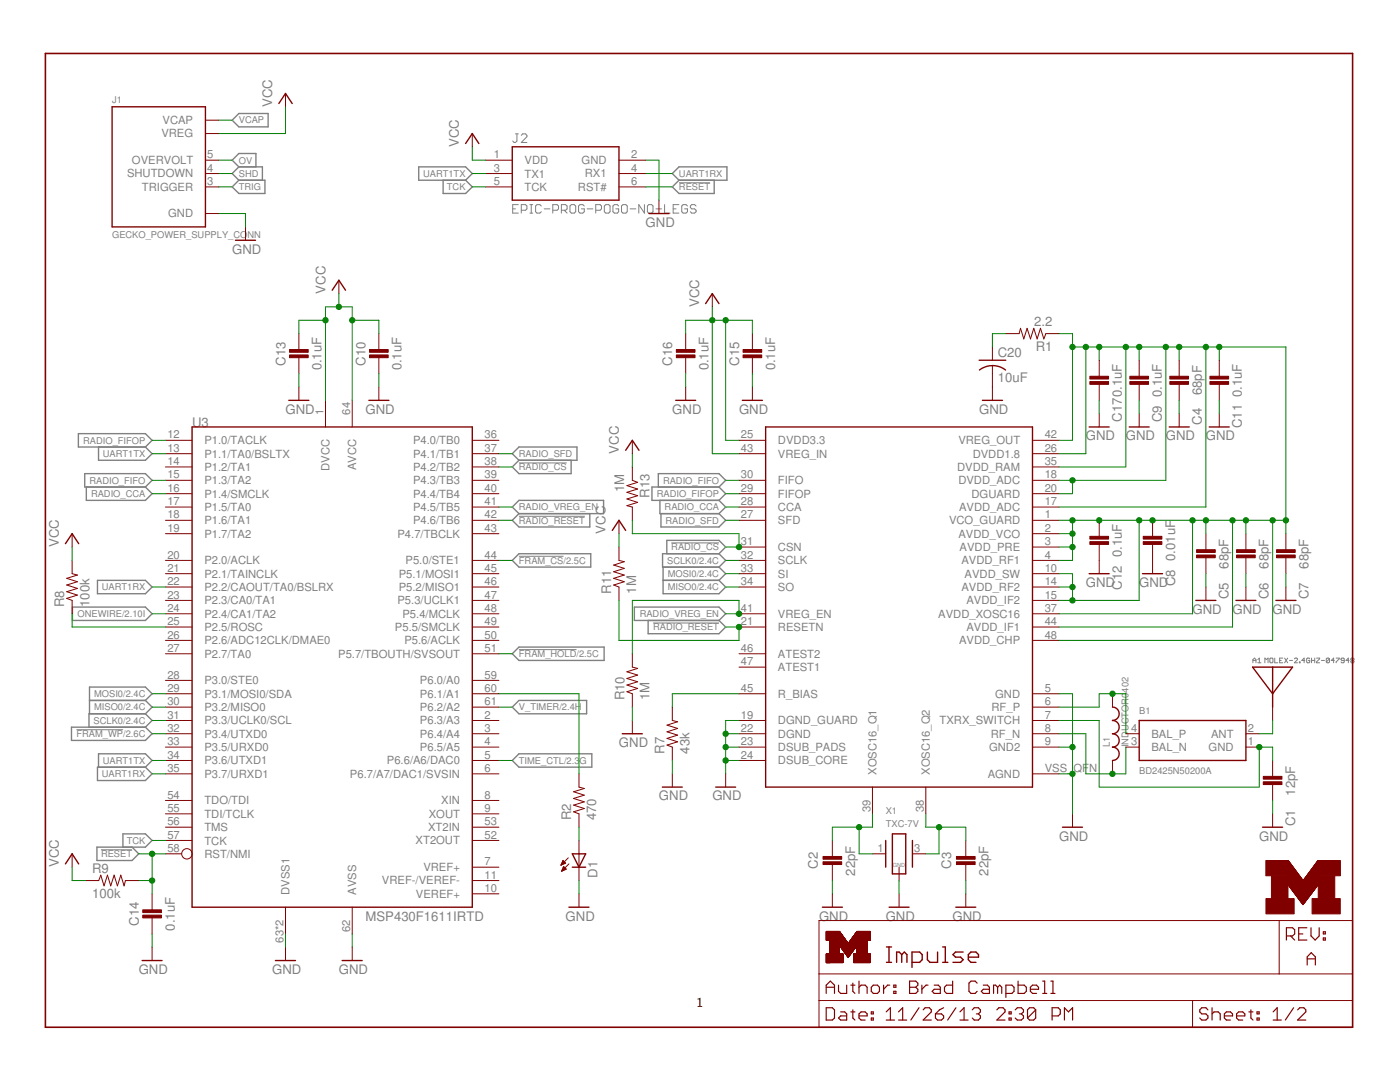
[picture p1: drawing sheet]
<svg xmlns="http://www.w3.org/2000/svg" width="279mm" height="216mm" viewBox="0 0 279 216" stroke-linecap="round" stroke-linejoin="round" font-family="sans-serif">
<g fill="none" stroke="#808080" stroke-width=".2">
<path d="M102.9 26.7h.5M103.2 26.7v1.4l-.3 .3h-.3l-.3-.3M104 27l.3-.3h.6l.3 .3v.3l-1.2 1.1h1.2M135.5 36.5h6.2M102.3 41.7h.6M103.4 40.8h-1.1v1.7h1.1M104 42h.9l.3-.3v-.6l-.3-.3h-.9v1.7M105.7 40.8h.6M105.7 42.5h.6M106 40.8v1.7M108 41.1l-.3-.3h-.5l-.3 .3v1.1l.3 .3h.5l.3-.3M108.6 41.7h1.1"/>
<path d="M110.3 42h.9l.3-.3v-.6l-.3-.3h-.9v1.7M112 42h.9l.3-.3v-.6l-.3-.3h-.9v1.7M112.6 42l.6 .5M114 40.8h.6l.3 .3v1.1l-.3 .3h-.6l-.3-.3v-1.1zM116.6 41.1l-.3-.3h-.5l-.3 .3v1.1l.3 .3h.5l.3-.3v-.5h-.6M117.2 41.7h1.1M118.9 42h.9l.2-.3v-.6l-.2-.3h-.9v1.7M120.6 41.1l.3-.3h.6l.3 .3v1.1l-.3 .3h-.6l-.3-.3zM123.5 41.1l-.3-.3h-.6l-.3 .3v1.1l.3 .3h.6l.3-.3v-.5h-.6M124 41.1l.3-.3h.6l.3 .3v1.1l-.3 .3h-.6l-.3-.3zM125.8 41.7h1.1M128.6 40.8v1.7l-1.1-1.7v1.7"/>
<path d="M129.5 40.8h.5l.3 .3v1.1l-.3 .3h-.5l-.3-.3v-1.1zM130.9 41.7h1.1M132.6 40.8v1.7h1.2M134.3 41.7h.6M135.5 40.8h-1.2v1.7h1.2M137.2 41.1l-.3-.3h-.6l-.2 .3v1.1l.2 .3h.6l.3-.3v-.5h-.6M138.9 41.1l-.3-.3h-.6l-.2 .3v.3l.2 .3h.6l.3 .3v.2l-.3 .3h-.6l-.2-.3M103.6 92.4h9.5M103.6 111h8.9M103.6 103h13.1M134 108.3h9.5M103.6 129.6h11.5"/>
<path d="M130.3 124.3h13.2M250 131.8h.7M250 132.2v-.6l.4-.3 .3 .3v.6M251 132.2h.7M251 131.6l.3-.3v.9M252.4 132.2v-.9l.4 .3 .3-.3v.9M253.6 131.3l.4 .2v.6l-.1 .1h-.3l-.2-.1v-.6zM254.4 131.3v.9h.6M255.4 131.8h.3M256 131.3h-.6v.9h.6M256.4 131.3l.6 .9M257 131.3l-.6 .9"/>
<path d="M257.3 131.8h.7M258.3 131.5l.2-.2 .5 .2-.7 .7h.7M259.3 132.1h.2v.1h-.2zM260.4 131.8h-.6l.5-.5v.9M261.4 131.5l-.2-.2-.4 .2v.6l.1 .1h.3l.2-.1v-.3h-.3M261.7 131.8h.7M261.7 131.3v.9M262.4 131.3v.9M262.7 131.3h.7l-.7 .8v.1h.7M263.7 131.8h.6M265.3 131.5l-.1-.2-.5 .2v.6M265.3 131.5v.6l-.1 .1h-.3l-.2-.1"/>
<path d="M265.3 131.5l-.6 .6M266.3 131.8h-.6l.4-.5v.9M266.7 131.3h.6l-.6 .9M268.3 131.8h-.5l-.2-.2 .2-.3 .5 .2v.6l-.2 .1h-.3l-.2-.1M269.2 131.8h-.6l.5-.5v.9M269.7 131.8l-.1-.2 .1-.3 .5 .2-.1 .3M269.7 131.8l-.1 .1 .1 .3h.4l.1-.1-.1-.3M269.7 131.8h.4M15.3 145.6h9.3M20.2 169.6h6.2"/>
</g>
<g fill="none" stroke="#808080" stroke-width=".28">
<path d="M46.3 24l1.4-1.4h5.8v2.7h-5.8zM47.7 33.3l-1.4-1.3 1.4-1.4h3.4v2.7M47.7 33.3h4.7v2.7M47.7 33.3l-1.4 1.3 1.4 1.4M47.7 36h5.2v2.6h-5.2l-1.4-1.3zM83.6 33.3h9.3l1.4 1.3-1.4 1.4h-9.3zM88.4 36v2.6h4.5l1.4-1.3-1.4-1.3M134.2 34.6l1.3-1.3h9.6v2.7h-9.6zM135.5 36l-1.3 1.3 1.3 1.3h7v-2.6M15.6 86.5h13.4l1.4 1.4-1.4 1.3h-13.4zM16.9 94.5h12.1l1.4 1.3-1.4 1.4h-12.1zM17.2 97.2v2.6h11.8l1.4-1.3-1.4-1.3"/>
<path d="M19.7 89.2v2.6h9.3l1.4-1.3-1.4-1.3M102.2 90.5l1.4-1.3h11.5v2.6h-11.5zM103.6 91.8l-1.4 1.4 1.4 1.3h10.4v-2.7M131.4 97.2v-2.7h12.1l1.3 1.3-1.3 1.4M131.7 99.8v2.7h11.8M143.5 97.2l1.3 1.3-1.3 1.3M143.5 97.2h-13.4v2.6h13.4M143.5 99.8l1.3 1.4-1.3 1.3M19.5 115.8h9.5l1.4 1.3-1.4 1.4h-9.5zM102.2 111.8l1.4-1.3h14.3v2.7h-14.3zM102.2 101.2l1.4-1.4h16.9v2.7h-16.9zM103.6 102.5l-1.4 1.3 1.4 1.4h14.1v-2.7"/>
<path d="M131.9 102.5v2.7h11.6l1.3-1.4-1.3-1.3M132.3 115.8h11.2M132.3 113.2v5.3h11.2l1.3-1.4-1.3-1.3M133.1 110.5v-2.7h10.4l1.3 1.4-1.3 1.3M143.5 110.5h-11.3v2.7h11.3M143.5 113.2l1.3 1.3-1.3 1.3M143.5 110.5l1.3 1.3-1.3 1.4M14.5 121.1h14.5l1.4 1.4-1.4 1.3h-14.5zM17.9 139.8h11.1M29 139.8l1.4-1.4-1.4-1.3h-11.1v5.3M29 139.8l1.4 1.3-1.4 1.3M103.6 139.8h13.5v2.6h-13.5l-1.4-1.3z"/>
<path d="M103.6 129.1h17v2.7h-17l-1.4-1.3zM126.6 121.1h16.9l1.3 1.4-1.3 1.3h-16.9zM129.3 123.8v2.6h14.2l1.3-1.3-1.3-1.3M14.3 145.1h14.7l1.4 1.3-1.4 1.3h-14.7zM19.5 153.1h9.5l1.4 1.3-1.4 1.3h-9.5zM19.7 153.1v-2.7h9.3l1.4 1.3-1.4 1.4M29 142.4h-11.2v2.7M29 142.4l1.4 1.4-1.4 1.3M103.6 150.4h14.5v2.7h-14.5l-1.4-1.4zM24.5 169v-2.6h4.5l1.4 1.3-1.4 1.3h-9.7v2.7h7.1l1.3-1.3-1.3-1.4"/>
</g>
<g fill="none" stroke="#800000" stroke-width=".28">
<path d="M22.4 21.3h18.6v24h-18.6zM55.6 20.7l1.4-2.1 1.3 2.1M92.9 28.6l1.4-2 1.3 2M102.2 29.3h21.3v10.6h-21.3zM47 47.9h4M66.3 57.9l1.3-2 1.4 2M129.5 42.6h4M57.6 79.9h4M73.6 79.9h4M134.9 79.9h3.9M140.8 60.6l1.4-2 1.3 2M148.1 79.9h4"/>
<path d="M195.4 71.9h5.3M195.5 73.8a4.3 4.3 0 0 1 5.2 0M196.1 79.9h4M38.3 85.2h56v95.8h-56zM124.9 89.9l1.3-2 1.3 2M152.8 85.2h53.3v71.9h-53.3zM217.4 85.2h4M225.4 85.2h3.9M233.3 85.2h4M241.3 85.2h4M13.1 108.5l1.3-2 1.3 2M122.2 105.8l1.3-2 1.4 2"/>
<path d="M217.4 114.5h4M228 114.5h4M238.7 119.8h4M246.7 119.8h3.9M254.6 119.8h4M250 133.1h8l-4 5.3zM254 133.1v8M124.2 146.4h4M132.2 157.1h4M142.8 157.1h4M222 141.1a1.33 1.33 0 0 1 1.4 1.3 1.33 1.33 0 0 1-1.4 1.4 1.32 1.32 0 0 1 1.4 1.3 1.32 1.32 0 0 1-1.4 1.3 1.33 1.33 0 0 1 1.4 1.3 1.33 1.33 0 0 1-1.4 1.4 1.33 1.33 0 0 1 1.4 1.3 1.33 1.33 0 0 1-1.4 1.3M227.4 143.8h21.2v7.9h-21.2z"/>
<path d="M13.1 172.4l1.3-2 1.3 2M114.2 170.4h2.7l-1.4 2.6zM114.2 173h2.7M176.8 167.7v5.3M178.1 166.4h2.7v8h-2.7zM182.1 167.7v5.3M212 165.1h4M252 165.1h4M28.4 191.7h3.9M55 191.7h4M68.3 191.7h4M113.5 181h4"/>
<path d="M164.1 181h4M176.9 192h1M176.9 189h1M177.4 189v3M177.4 181h4M180 190.5l-.5-.5h-.6v2M180 190.5v1.5M180 190.5l.5-.5 .5 .5v1.5M182 192h1.5l.5-.5v-1l-.5-.5h-1.5v3M185.1 190v1.5l.5 .5h1.5v-2M188.1 192h1.1M188.1 189h.6v3"/>
<path d="M190.8 181h3.9M192.2 190h-1.5l-.5 .5 .5 .5h1l.5 .5-.5 .5h-1.5M193.3 191h2v-.5l-.5-.5h-1l-.5 .5v1l.5 .5h1"/>
</g>
<g fill="none" stroke="#800000" stroke-width=".2">
<path d="M57 18.6v2.7M41 24h2.7M41 26.6h2.7M41 32h2.7M41 34.6h2.7M41 37.3h2.7M94.3 26.6v2.7M96.9 32h5.3M96.9 34.6h5.3M96.9 37.3h5.3M123.5 32h5.4M123.5 34.6h5.4"/>
<path d="M123.5 37.3h5.4M131.5 39.9v2.7M41 42.6h2.7M49 45.3v2.6M67.6 55.9v2.7M142.2 58.6v2.6M59.6 66.6v3.2M59.6 71.1v3.4M59.6 77.2v2.7M65 79.9v5.3M70.3 79.9v5.3M75.6 66.6v3.2"/>
<path d="M75.6 71.1v3.4M75.6 77.2v2.7M136.8 66.6v3.2M136.8 71.1v3.4M136.8 77.2v2.7M150.2 66.6v3.2M150.2 71.1v3.4M150.2 77.2v2.7M198.1 69.2v2.7M198.1 73v6.9M200.7 66.6h2.7l.3-1.1 .6 2.1 .7-2.1 .7 2.1 .6-2.1 .7 2.1 .6-2.1 .7 2.1 .4-1h2.7M219.4 71.9v3.2"/>
<path d="M219.4 76.4v3.5M227.4 71.9v3.2M227.4 76.4v3.5M235.3 71.9v3.2M235.3 76.4v3.5M243.3 71.9v3.2M243.3 76.4v3.5M33 87.9h5.3M33 90.5h5.3M33 93.2h5.3M33 95.8h5.3M33 98.5h5.3"/>
<path d="M94.3 87.9h5.3M94.3 90.5h5.3M94.3 93.2h5.3M94.3 95.8h5.3M94.3 98.5h5.3M126.2 93.2v2.6l1.1 .4-2.2 .7 2.2 .7-2.2 .6 2.2 .7-2.2 .7 2.2 .6-2.2 .7 1.1 .3v2.6M126.2 87.9v2.6M147.5 87.9h5.3M147.5 90.5h5.3M147.5 95.8h5.3M147.5 98.5h5.3M206.1 87.9h5.3"/>
<path d="M206.1 90.5h5.3M206.1 93.2h5.3M206.1 95.8h5.3M206.1 98.5h5.3M219.4 82.5v2.7M227.4 82.5v2.7M235.3 82.5v2.7M243.3 82.5v2.7M14.4 106.5v2.7M14.4 111.8v2.7l1.1 .2-2.2 .7 2.2 .7-2.2 .6 2.2 .7-2.2 .7 2.2 .6-2.2 .7 1.1 .4v2.7M33 101.2h5.3M33 103.8h5.3"/>
<path d="M33 106.5h5.3M33 111.8h5.3M33 114.5h5.3M33 117.1h5.3M33 119.8h5.3M94.3 101.2h5.3M94.3 103.8h5.3M94.3 106.5h5.3M94.3 111.8h5.3M94.3 114.5h5.3M94.3 117.1h5.3M94.3 119.8h5.3"/>
<path d="M123.5 103.8v2.7M123.5 109.2v2.6l1.1 .3-2.1 .7 2.1 .6-2.1 .7 2.1 .6-2.1 .7 2.1 .7-2.1 .6 1 .4v2.7M147.5 101.2h5.3M147.5 103.8h5.3M147.5 111.8h5.3M147.5 114.5h5.3M147.5 117.1h5.3M147.5 109.2h5.3M206.1 101.2h5.3M206.1 103.8h5.3M206.1 106.5h5.3M206.1 111.8h5.3"/>
<path d="M206.1 114.5h5.3M206.1 117.1h5.3M206.1 119.8h5.3M206.1 109.2h5.3M219.4 103.8v3.2M219.4 108.4v6.1M230 103.8v3.2M230 108.4v6.1M240.7 106.5v3.2M240.7 111v3.5M240.7 117.1v2.7M248.6 106.5v3.2"/>
<path d="M248.6 111v3.5M248.6 117.1v2.7M256.6 106.5v3.2M256.6 111v3.5M256.6 117.1v2.7M33 122.5h5.3M33 125.1h5.3M33 127.8h5.3M33 130.5h5.3M33 135.8h5.3M33 138.4h5.3M94.3 122.5h5.3"/>
<path d="M94.3 125.1h5.3M94.3 127.8h5.3M94.3 130.5h5.3M94.3 135.8h5.3M94.3 138.4h5.3M126.2 130.5v2.6l1.1 .3-2.2 .6 2.2 .7-2.2 .7 2.2 .6-2.2 .7 2.2 .7-2.2 .6 1.1 .4v2.7M147.5 122.5h5.3M147.5 125.1h5.3M147.5 130.5h5.3M147.5 138.4h5.3M147.5 133.1h5.3M206.1 122.5h5.3"/>
<path d="M206.1 125.1h5.3M206.1 127.8h5.3M206.1 138.4h5.3M222 138.4v2.7M33 141.1h5.3M33 143.8h5.3M33 146.4h5.3M33 149.1h5.3M33 151.7h5.3M33 154.4h5.3M33 159.7h5.3M94.3 141.1h5.3"/>
<path d="M94.3 143.8h5.3M94.3 146.4h5.3M94.3 149.1h5.3M94.3 151.7h5.3M94.3 154.4h5.3M94.3 159.7h5.3M115.5 154.4v2.7l1.1 .2-2.1 .7 2.1 .7-2.1 .6 2.1 .7-2.1 .7 2.1 .6-2.1 .7 1 .4v2.7M126.2 143.8v2.6M134.2 141.1v2.7l1 .2-2.1 .7 2.1 .7-2.1 .6 2.1 .7-2.1 .6 2.1 .7-2.1 .7 1.1 .4v2.6M134.2 154.4v2.7M144.8 154.4v2.7M147.5 143.8h5.3"/>
<path d="M147.5 146.4h5.3M147.5 149.1h5.3M147.5 151.7h5.3M174.1 157.1v5.3M184.8 157.1v5.3M206.1 141.1h5.3M206.1 143.8h5.3M206.1 146.4h5.3M206.1 149.1h5.3M206.1 154.4h5.3M222 151.7v2.7M224.7 146.4h2.7"/>
<path d="M224.7 149.1h2.7M248.6 146.4h2.7M248.6 149.1h2.7M254 141.1v2.7M254 151.7v3.2M254 156.3v3.4M14.4 170.4v2.6M17 175.7h2.7l.4-1.1 .7 2.2 .6-2.2 .7 2.2 .7-2.2 .6 2.2 .7-2.2 .7 2.2 .2-1.1h2.7M30.4 178.4v3.1M33 162.4h5.3M33 165.1h5.3M33 167.7h5.3"/>
<path d="M33 170.4h3.3M94.3 178.4h5.3M94.3 175.7h5.3M94.3 173h5.3M94.3 162.4h5.3M94.3 165.1h5.3M94.3 167.7h5.3M112 172.6h.1M112 172.5h.3M112.1 172.3h.5M112.1 173.8h.2M112.1 172.2h.8"/>
<path d="M112.2 173.6h.4M112.2 172.1h.5M112.2 173.5h.7M112.2 172h.4M112.3 173.4h.6M112.3 171.8h.2M112.3 173.2h.5M112.4 171.7l-.4 .9M112.4 171.7l.5 .5M112.4 171.7h.1M112.4 173.1h.3M112.4 173h.2"/>
<path d="M112.5 172.9l.5 .5-.9 .4zM112.9 172.2l-.9 .4M113.4 171.2l-1.4 1.4M113.5 172.4l-1.4 1.4M115.5 167.7v8M115.5 178.4v2.6M166.1 167.7v3.2M166.1 172.2v3.5M166.1 178.4v2.6M174.1 170.4h2.7M179.4 173v2.7M179.4 178.4v2.6"/>
<path d="M182.1 170.4h2.7M192.7 167.7v3.2M192.7 172.2v3.5M192.7 178.4v2.6M214 162.4v2.7M254 162.4v2.7M257 176.5l3 4M257 176.5h6.2M257 176.4h6.2M257.1 176.6h6M257.1 176.4h6.1M257.1 176.3h6.1"/>
<path d="M257.1 176.2h6.1M257.1 176.1h6.1M257.1 176h6.1M257.1 175.9h6.1M257.1 175.8h6.1M257.1 175.7h6.1M257.1 175.7h2.9M257.1 175.6h2.9M257.1 175.6h2.8M257.1 175.5h2.8M257.1 175.4h2.7M257.1 175.3h2.7"/>
<path d="M257.1 175.3h2.6M257.1 175.2h2.6M257.1 175.1h2.5M257.1 175h2.5M257.1 175h2.4M257.1 174.9h2.4M257.1 174.9h2.3M257.1 174.8h2.3M257.1 174.7h2.2M257.1 174.6h2.2M257.1 174.6h2.1M257.1 174.5h2.1"/>
<path d="M257.1 174.4h2M257.1 174.3h1.9M257.1 174.2h1.9M257.1 174.2h1.8M257.1 174.1h1.8M257.1 174h1.7M257.1 173.9h1.6M257.1 173.8h1.6M257.1 173.8h1.5M257.1 173.7h1.5M257.1 173.6l1.4 .1M257.1 173.6h1.4"/>
<path d="M257.1 173.5h1.3M257.1 173.4h1.3M257.1 173.4h1.2M257.1 173.3h1.2M257.1 173.2h1.1M257.1 173.1h1M257.1 173h1M257.1 173h.9M257.1 172.9l.9 .1M257.1 172.9h.9M257.1 172.8h.8M257.1 172.7h.8"/>
<path d="M257.1 172.7h.7M257.1 172.6h.7M257.1 171.7h.1M257.1 171.7l-.1 4.8M257.1 172.6h.6M257.1 172.5l.6 .1M257.1 172.5h.6M257.1 172.4h.5M257.1 172.3h.5M257.1 172.3h.4M257.1 172.2h.4M257.1 172.1h.3"/>
<path d="M257.1 172h.2M257.1 171.9h.2M257.1 171.9h.1M257.1 171.8h.1M257.1 171.7l3 4 2.9-4M257.1 176.6h5.9M257.2 176.7h5.8M257.2 176.7h5.7M257.2 176.8h5.7M257.3 176.8h5.5M257.3 176.9h5.5M257.4 177h5.4"/>
<path d="M257.4 177h5.3M257.5 177.1h5.2M257.5 177.1h5.1M257.5 177.2h5.1M257.6 177.2h5M257.6 177.3h4.9M257.7 177.4h4.7M257.7 177.3h4.8M257.7 177.5h4.7M257.8 177.5h4.5M257.8 177.6h4.5M257.9 177.6h4.4"/>
<path d="M257.9 177.7h4.3M258 177.8h4.1M258.1 177.9h3.9M258.2 178h3.7M258.2 178.1h3.7M258.3 178.2h3.5M258.4 178.3h3.3M258.4 178.4h3.3M258.5 178.5h3.1M258.6 178.6h2.9M258.7 178.7h2.7M258.7 178.8h2.7"/>
<path d="M258.8 178.8h2.5M258.8 178.9h2.5M258.9 178.9h2.3M258.9 179h2.3M259 179h2.2M259 179.1h2.1M259 179.2h2.1M259.1 179.2h1.9M259.1 179.3h1.9M259.1 179.3h1.8M259.2 179.3h1.7M259.2 179.4h1.7"/>
<path d="M259.2 179.5h1.7M259.3 179.6h1.5M259.4 179.6h1.3M259.4 179.7h1.2M259.5 179.7h1.1M259.5 179.8h1.1M259.5 179.9h1M259.6 179.9h.9M260.1 175.7h3.1M260.1 175.6h3.1M260.2 175.6h3M260.2 175.5h3"/>
<path d="M260.3 175.4h2.9M260.3 175.3h2.9M260.4 175.3h2.8M260.4 175.2h2.8M260.5 175.2h2.7M260.5 180h-.9M260.5 175.1h2.7M260.6 175h2.6M260.6 174.9h2.6M260.7 174.9h2.5M260.7 174.8h2.5M260.8 174.8h2.4"/>
<path d="M260.8 174.7h2.4M260.8 179.5h-1.5M260.9 174.6h2.3M260.9 174.5h2.3M261 174.5h2.2M261 174.4h2.2M261.1 174.3h2.1M261.2 174.2h2M261.3 174.1h1.9M261.3 174h1.9M261.4 173.9h1.8M261.5 173.8h1.7"/>
<path d="M261.6 173.7h1.6M261.6 173.6h1.6M261.7 173.5h1.5M261.8 173.4h1.4M261.8 178.2h-3.5M261.8 173.3h1.4M261.9 173.3h1.3M261.9 173.2h1.3M262 173.1h1.2M262.1 173h1.1M262.1 172.9h1.1M262.2 172.8h1"/>
<path d="M262.3 172.7h.9M262.4 172.6h.8M262.5 172.5h.7M262.5 172.4h.7M262.6 172.3h.6M262.7 172.2h.5M262.7 172.1h.5M262.8 172.1h.4M262.8 172h.4M262.9 171.9h.3M263 171.8h.2M263 171.7h.2v4.8h-6.2"/>
<path d="M263.1 176.5l-3.1 4M30.4 182.9v3.5M30.4 189v2.7M57 181v5.4M57 189v2.7M70.3 181v5.4M70.3 189v2.7M163.4 183.7h106.5v21.3h-106.5zM163.4 199.6h106.5M163.4 194.3h106.5M164.9 192.1h3.3M164.9 192h3.3"/>
<path d="M164.9 191.9h3.3M164.9 191.8h3.3M164.9 191.7h3.3M164.9 191.6h3.3M164.9 191.5h3.3M164.9 191.4h3.3M164.9 191.3h3.3M164.9 191.2h3.3M164.9 191.1h3.3M164.9 191h3.3M164.9 190.9h3.3M164.9 190.8h3.3"/>
<path d="M164.9 190.7h3.3M164.9 190.6h3.3M164.9 190.5h3.3M164.9 190.4h3.3M164.9 190.3h3.3M164.9 187.6h3.9M164.9 187.5l3.9 .1M164.9 187.5h3.8M164.9 187.4l3.8 .1M164.9 187.4h3.8M164.9 187.3l3.7 .1M164.9 187.3h3.7"/>
<path d="M164.9 187.2h3.7M164.9 187.2h3.6M164.9 187.1l3.6 .1M164.9 187.1h3.5M164.9 187h3.5M164.9 186.9l3.4 .1M164.9 186.9h3.4M164.9 186.8h3.4M164.9 186.8h3.3M164.9 186.7h3.3M164.9 186.7h3.2M164.9 186.6l3.2 .1"/>
<path d="M164.9 186.6h3.2M164.9 186.5h3.1M164.9 186.4l3.1 .1M164.9 186.4h3M164.9 186.3l3 .1M164.9 186.3h3M164.9 186.2h2.9M164.9 186.1l2.9 .1M164.9 186.1h2.8M164.9 186l2.8 .1M164.9 186h2.7M164.9 185.9h2.7"/>
<path d="M164.9 185.8l2.7 .1M164.9 192.1h.7M165.6 190.3h1.9M165.6 190.2h1.9M165.6 190.1h1.9M165.6 190h1.9M165.6 189.9h1.9M165.6 189.8h1.9M165.6 189.7h1.9M165.6 189.6h1.9M165.6 189.5h1.9M165.6 189.4h1.9"/>
<path d="M165.6 189.3h1.9M165.6 189.2h1.9M165.6 189.1h1.9M165.6 189h1.9M165.6 188.9h1.9M165.6 188.8h1.9M165.6 188.7h1.9M165.6 188.7h7.4M165.6 188.6h7.4M165.6 188.5h7.4M165.6 188.4h7.4M165.6 188.3h7.4"/>
<path d="M165.6 188.2l7.4 .1M165.6 188.2h3.6M165.6 188.1h3.6M165.6 188l3.5 .1M165.6 188h3.5M165.6 187.9l3.5 .1M165.6 187.9h3.4M165.6 187.8l3.4 .1M165.6 187.8h3.4M165.6 187.7h3.3M165.6 187.6l3.2 .1M167.6 188.7h3.4"/>
<path d="M167.6 188.8h3.3M167.7 188.8h3.2M167.7 188.9h3.1M167.8 189h3M167.9 189.1h2.8M167.9 189.2h2.7M168 189.2h2.6M168 189.3h2.6M168 189.3h2.5M168.1 189.4h2.4M168.1 189.5h2.3M168.2 189.5h2.2"/>
<path d="M168.2 189.6h2.1M168.3 189.7h2M168.3 189.7h1.9M168.4 189.8h1.8M168.4 189.9h1.7M168.5 189.9h1.6M168.5 190h1.6M168.6 190.1h1.4M168.6 190.1h1.3M168.7 190.2h1.2M168.7 190.3h1.1M168.8 190.4h1"/>
<path d="M168.8 190.4h.9M168.9 190.5h.8M169 190.6h.6M169 190.7h.6M169.1 190.7h.4M169.1 190.8h.4M169.1 190.8h.3M169.2 191h.1M169.3 188.2h3.7M169.4 190.9h-.2M169.4 188.2h3.6M169.4 188.1h3.6"/>
<path d="M169.5 188h3.5M169.5 187.9h3.5M169.6 187.9h3.4M169.6 187.8h3.4M169.7 187.7h3.3M169.7 187.6h3.3M169.8 187.6h3.9M169.8 190.3h-1.1M169.8 187.5h3.9M169.9 187.4h3.8M169.9 187.3h3.8M170 187.3h3.7"/>
<path d="M170 190l-1.4 .1M170 187.2h3.7M170.1 187.2h3.6M170.1 187.1h3.6M170.2 189.8h-1.8M170.2 187h3.5M170.2 186.9h3.5M170.3 186.9h3.4M170.3 189.6l-2 .1M170.3 192.1h3.4M170.3 192h3.4M170.3 191.9h3.4"/>
<path d="M170.3 191.8h3.4M170.3 191.7h3.4M170.3 191.6h3.4M170.3 191.5h3.4M170.3 191.4h3.4M170.3 191.3h3.4M170.3 191.2h3.4M170.3 191.1h3.4M170.3 191h3.4M170.3 190.9h3.4M170.3 190.8h3.4M170.3 190.7h3.4"/>
<path d="M170.3 190.6h3.4M170.3 190.5h3.4M170.3 190.4h3.4M170.3 190.3h3.4M170.3 186.8h3.4M170.4 186.7h3.3M170.5 186.6h3.2M170.6 186.5h3.1M170.6 186.4h3.1M170.7 186.4h3M170.7 189.1h-2.8M170.7 186.3h3"/>
<path d="M170.8 189l-3 .1M170.8 186.2h2.9M170.8 186.1h2.9M170.9 188.9h-3.2M170.9 186h2.8M171 188.7v.1M171 185.9h2.7M171 185.8h2.7M171 190.2h2M171.1 190.2h1.9M171.1 190.1h1.9M171.1 190h1.9"/>
<path d="M171.1 189.9h1.9M171.1 189.8h1.9M171.1 189.7h1.9M171.1 189.6h1.9M171.1 189.5h1.9M171.1 189.4h1.9M171.1 189.3h1.9M171.1 189.2h1.9M171.1 189.1h1.9M171.1 189h1.9M171.1 188.9h1.9M171.1 188.8h1.9"/>
<path d="M171.1 188.7h1.9M173 188.6h-7.4M173 190.3h-2M173.1 187.6h.1M173.7 187.6h-3.9M238 199.6v5.4M255.3 183.7v10.6M259.7 180h.7M259.7 180.1h.6M259.8 180.1h.5M259.8 180.2h.5M259.8 180.3h.4"/>
<path d="M259.9 180.3h.3M259.9 180.4h.3M259.9 180.4h.2M260 180.5h.1"/>
<circle cx="37.3" cy="170.4" r="1.04"/>
</g>
<g fill="#800000" stroke="#800000" stroke-width=".2">
<path d="M252.6 171.7h4.5v3.1h-4.5z"/>
<path d="M253.7 174.8h3.3v4.5h-3.3z"/>
<path d="M252.6 179.3h5.7v3.1h-5.7z"/>
<path d="M261.9 179.3h5.6v3.1h-5.6z"/>
<path d="M263.1 174.8h3.3v4.5h-3.3z"/>
<path d="M263 171.7h4.5v3.1h-4.5z"/>
<path d="M73.7 69.7h3.8v.6h-3.8z"/>
<path d="M73.7 70.8h3.8v.6h-3.8z"/>
<path d="M57.8 69.7h3.7v.6h-3.7z"/>
<path d="M57.8 70.8h3.7v.6h-3.7z"/>
<path d="M28.5 181.5h3.7v.6h-3.7z"/>
<path d="M28.5 182.6h3.7v.6h-3.7z"/>
<path d="M148.3 69.7h3.7v.6h-3.7z"/>
<path d="M148.3 70.8h3.7v.6h-3.7z"/>
<path d="M135 69.7h3.7v.6h-3.7z"/>
<path d="M135 70.8h3.7v.6h-3.7z"/>
<path d="M217.5 75.1h3.7v.5h-3.7z"/>
<path d="M217.5 76.1h3.7v.6h-3.7z"/>
<path d="M225.5 75.1h3.7v.5h-3.7z"/>
<path d="M225.5 76.1h3.7v.6h-3.7z"/>
<path d="M233.5 75.1h3.7v.5h-3.7z"/>
<path d="M233.5 76.1h3.7v.6h-3.7z"/>
<path d="M241.5 75.1h3.7v.5h-3.7z"/>
<path d="M241.5 76.1h3.7v.6h-3.7z"/>
<path d="M217.5 107h3.7v.6h-3.7z"/>
<path d="M217.5 108.1h3.7v.5h-3.7z"/>
<path d="M228.2 107h3.7v.6h-3.7z"/>
<path d="M228.2 108.1h3.7v.5h-3.7z"/>
<path d="M238.8 109.7h3.7v.5h-3.7z"/>
<path d="M238.8 110.7h3.7v.6h-3.7z"/>
<path d="M246.8 109.7h3.7v.5h-3.7z"/>
<path d="M246.8 110.7h3.7v.6h-3.7z"/>
<path d="M254.8 109.7h3.7v.5h-3.7z"/>
<path d="M254.8 110.7h3.7v.6h-3.7z"/>
<path d="M164.3 170.9h3.7v.5h-3.7z"/>
<path d="M164.3 172h3.7v.5h-3.7z"/>
<path d="M190.9 170.9h3.7v.5h-3.7z"/>
<path d="M190.9 172h3.7v.5h-3.7z"/>
<path d="M252.1 154.9h3.7v.6h-3.7z"/>
<path d="M252.1 156h3.7v.5h-3.7z"/>
</g>
<path d="M9.1 10.7h260.8v194.3h-260.8z" fill="none" stroke="#800000" stroke-width=".32"/>
<g fill="none" stroke="#800000" stroke-width=".23">
<path d="M164.9 198.2v-1.6l.8-.8 .8 .8v1.6M164.9 197h1.6M167.3 196.6v1.2l.5 .4h1.2v-1.6M169.8 196.6h.8M170.2 196.2v1.6l.4 .4M171.4 195.8v2.4M171.4 197l.5-.4h.8l.4 .4v1.2M174.3 196.6h.8l.4 .4v.8l-.4 .4h-.8l-.4-.4v-.8zM176.3 196.6v1.6M177.6 196.6h-.5l-.8 .8M178.4 196.6h.4v.4h-.4zM178.4 197.8h.4v.4h-.4z"/>
<path d="M181.5 197h1.3M181.5 195.8h1.3l.4 .4v.4l-.4 .4 .4 .4v.4l-.4 .4h-1.3zM184 196.6v1.6M185.2 196.6h-.4l-.8 .8M186.4 196.6h.9l.4 .4v1.2h-1.3l-.4-.4 .4-.4h1.3M190.1 195.8v2.4h-1.2l-.4-.4v-.8l.4-.4h1.2M195 196.2l-.4-.4h-.8l-.4 .4v1.6l.4 .4h.8l.4-.4M196.2 196.6h.9l.4 .4v1.2h-1.3l-.4-.4 .4-.4h1.3M199.1 197l-.4-.4h-.4v1.6M199.1 197v1.2M199.1 197l.4-.4 .4 .4v1.2M200.7 198.2h1.3l.4-.4v-.8l-.4-.4h-1.3v2.4"/>
<path d="M203.2 195.8v2.4h1.2l.4-.4v-.8l-.4-.4h-1.2M205.6 197.4h1.7v-.4l-.4-.4h-.8l-.5 .4v.8l.5 .4h.8M208.1 198.2h.8M208.1 195.8h.4v2.4M209.7 198.2h.8M209.7 195.8h.4v2.4M256.7 186.8h1.3l.4-.4v-.9l-.4-.4h-1.3v2.5M257.6 186.8l.8 .8M259.2 186.4h.8M260.8 185.1h-1.6v2.5h1.6M260.9 192.6v-1.7l.8-.8 .8 .8v1.7M260.9 191.3h1.6"/>
<path d="M261.6 185.1v1.7l.9 .8 .8-.8v-1.7M264.1 187.2h.4v.4h-.4zM264.1 185.9h.4v.5h-.4zM164.9 201.1h1.2l.4 .4v1.6l-.4 .4h-1.2zM167.8 201.9h.8l.4 .4v1.2h-1.2l-.5-.4 .5-.4h1.2M169.8 201.9h.8M170.2 201.5v1.6l.4 .4M171.4 202.7h1.7v-.4l-.4-.4h-.8l-.5 .4v.8l.5 .4h.8M173.9 203.1h.4v.4h-.4zM173.9 201.9h.4v.4h-.4zM176.9 203.5h1.6M176.9 201.9l.8-.8v2.4"/>
<path d="M179.3 203.5h1.7M179.3 201.9l.8-.8v2.4M183.4 201.1l-1.6 2.4M184.2 201.5l.4-.4h.9l.4 .4v.4l-1.7 1.6h1.7M186.7 202.3h1.2l.4 .4v.4l-.4 .4h-.8l-.4-.4zM188.3 201.1l-.8 .4-.8 .8M190.8 201.1l-1.7 2.4M191.6 203.5h1.6M191.6 201.9l.8-.8v2.4M194 201.5l.4-.4h.9l.4 .4v.4l-.4 .4M194.9 202.3h.4M195.3 202.3l.4 .4v.4l-.4 .4h-.9l-.4-.4"/>
<path d="M198.9 201.5l.4-.4h.9l.4 .4v.4l-1.7 1.6h1.7M201.4 203.1h.4v.4h-.4zM201.4 201.9h.4v.4h-.4zM202.6 201.5l.4-.4h.8l.5 .4v.4l-.5 .4M203.4 202.3h.4M203.8 202.3l.5 .4v.4l-.5 .4h-.8l-.4-.4M206.7 201.5v1.6l-.4 .4h-.8l-.4-.4M206.7 201.5l-.4-.4h-.8l-.4 .4v1.6M206.7 201.5l-1.6 1.6M210 202.7h1.2l.4-.4v-.8l-.4-.4h-1.2v2.4M212.4 203.5v-2.4l.8 .8 .9-.8v2.4M241.1 201.5l-.4-.4h-.9l-.4 .4v.4l.4 .4h.9l.4 .4v.4l-.4 .4h-.9l-.4-.4"/>
<path d="M241.9 202.3l.4-.4h.8l.4 .4v1.2M241.9 201.1v2.4M244.3 202.7h1.7v-.4l-.4-.4h-.8l-.5 .4v.8l.5 .4h.8M246.8 202.7h1.6v-.4l-.4-.4h-.8l-.4 .4v.8l.4 .4h.8M249.2 201.9h.9M249.6 201.5v1.6l.5 .4M250.9 203.1h.4v.4h-.4zM250.9 201.9h.4v.4h-.4zM254.1 203.5h1.6M254.1 201.9l.8-.8v2.4M258.2 201.1l-1.7 2.4M259 201.5l.4-.4h.8l.4 .4v.4l-1.6 1.6h1.6"/>
</g>
<g fill="none" stroke="#008000" stroke-width=".2">
<path d="M43.7 32h2.6M43.7 24h2.6M43.7 34.6h2.6M43.7 37.3h2.6M57 21.3v5.3h-13.3M94.3 29.3v2.7h2.6M94.3 34.6h2.6M94.3 37.3h2.6M128.9 32h2.6v7.9M128.9 34.6h5.3M128.9 37.3h5.3M43.7 42.6h5.3v2.7"/>
<path d="M67.6 58.6v2.6M59.6 74.5v2.7M65 63.9h-5.4v2.7M65 79.9v-18.7h5.3v18.7M70.3 63.9h5.3v2.7M75.6 74.5v2.7M136.8 66.6v-2.7h13.4v2.7M136.8 74.5v2.7M142.2 61.2v29.3h5.3M144.8 63.9v24h2.7M150.2 74.5v2.7M200.7 66.6h-2.6v2.6"/>
<path d="M211.4 66.6h2.6v21.3h-2.6M214 69.2h42.6v37.3M216.7 69.2v21.3h-5.3M219.4 69.2v2.7M219.4 79.9v2.6M224.7 69.2v24h-13.3M227.4 69.2v2.7M227.4 79.9v2.6M232.7 69.2v26.6h-21.3M235.3 69.2v2.7M235.3 79.9v2.6M240.7 69.2v32h-29.3"/>
<path d="M243.3 69.2v2.7M243.3 79.9v2.6M30.4 87.9h2.6M30.4 90.5h2.6M30.4 98.5h2.6M30.4 95.8h2.6M99.6 90.5h2.6M99.6 93.2h2.6M126.2 90.5v2.7M144.8 98.5h2.7M144.8 95.8h2.7M214 95.8v2.7h-2.6"/>
<path d="M14.4 109.2v2.6M30.4 117.1h2.6M99.6 111.8h2.6M99.6 101.2h2.6M99.6 103.8h2.6M123.5 106.5v2.7M123.5 119.8v8h24v-2.7h-2.7M126.2 103.8v2.7h21.3v2.7h-2.7M144.8 111.8h2.7M144.8 101.2h2.7M144.8 117.1h2.7M144.8 114.5h2.7"/>
<path d="M144.8 103.8h2.7M211.4 114.5h2.6v5.3M211.4 117.1h2.6M211.4 103.8h45.2M211.4 109.2h2.6M211.4 106.5h2.6M214 103.8v8h-2.6M227.4 103.8v16h-16M238 103.8v18.7h-26.6M240.7 103.8v2.7M240.7 114.5v2.6M246 103.8v21.3h-34.6"/>
<path d="M248.6 103.8v2.7M248.6 114.5v2.6M254 103.8v24h-42.6M256.6 114.5v2.6M14.4 122.5v2.6h18.6M30.4 138.4h2.6M30.4 122.5h2.6M99.6 138.4h15.9v16M99.6 130.5h2.6M144.8 122.5h2.7v-2.7h-21.3v10.7M147.5 138.4h-13.3v2.7M211.4 138.4h2.6v24"/>
<path d="M30.4 154.4h2.6M30.4 143.8h2.6M30.4 146.4h2.6M30.4 151.7h2.6M30.4 141.1h2.6M99.6 151.7h2.6M99.6 141.1h2.6M126.2 141.1v2.7M134.2 151.7v2.7M144.8 149.1h2.7M144.8 146.4h2.7M144.8 151.7h2.7"/>
<path d="M147.5 143.8h-2.7v10.6M211.4 141.1h8v-2.7h5.3v8M211.4 143.8h8v13.3h31.9v-8h2.7v2.6M211.4 149.1h2.6M211.4 154.4h2.6M211.4 146.4h5.3v8h8v-5.3M254 143.8v2.6h-2.7M254 159.7v2.7M14.4 173v2.7h2.6M27.7 175.7h2.7M27.7 170.4h5.3M30.4 170.4v8"/>
<path d="M30.4 167.7h2.6M115.5 165.1v2.6M115.5 175.7v2.7M166.1 175.7v2.7M171.4 165.1v5.3h2.7M174.1 162.4v2.7h-8v2.6M179.4 175.7v2.7M184.8 162.4v2.7h7.9v2.6M187.4 165.1v5.3h-2.6M192.7 175.7v2.7M30.4 186.4v2.6M57 186.4v2.6"/>
<path d="M70.3 186.4v2.6"/>
</g>
<g fill="#008000" stroke="#008000" stroke-width=".2">
<circle cx="214" cy="149.1" r=".53"/>
<circle cx="214" cy="154.4" r=".53"/>
<circle cx="144.8" cy="146.4" r=".53"/>
<circle cx="144.8" cy="149.1" r=".53"/>
<circle cx="144.8" cy="151.7" r=".53"/>
<circle cx="65" cy="63.9" r=".53"/>
<circle cx="70.3" cy="63.9" r=".53"/>
<circle cx="67.6" cy="61.2" r=".53"/>
<circle cx="142.2" cy="63.9" r=".53"/>
<circle cx="144.8" cy="63.9" r=".53"/>
<circle cx="30.4" cy="175.7" r=".53"/>
<circle cx="30.4" cy="170.4" r=".53"/>
<circle cx="147.5" cy="109.2" r=".53"/>
<circle cx="147.5" cy="122.5" r=".53"/>
<circle cx="147.5" cy="125.1" r=".53"/>
<circle cx="219.4" cy="69.2" r=".53"/>
<circle cx="224.7" cy="69.2" r=".53"/>
<circle cx="216.7" cy="69.2" r=".53"/>
<circle cx="214" cy="69.2" r=".53"/>
<circle cx="214" cy="95.8" r=".53"/>
<circle cx="227.4" cy="69.2" r=".53"/>
<circle cx="232.7" cy="69.2" r=".53"/>
<circle cx="235.3" cy="69.2" r=".53"/>
<circle cx="240.7" cy="69.2" r=".53"/>
<circle cx="243.3" cy="69.2" r=".53"/>
<circle cx="256.6" cy="103.8" r=".53"/>
<circle cx="254" cy="103.8" r=".53"/>
<circle cx="248.6" cy="103.8" r=".53"/>
<circle cx="246" cy="103.8" r=".53"/>
<circle cx="240.7" cy="103.8" r=".53"/>
<circle cx="214" cy="117.1" r=".53"/>
<circle cx="214" cy="119.8" r=".53"/>
<circle cx="238" cy="103.8" r=".53"/>
<circle cx="230" cy="103.8" r=".53"/>
<circle cx="214" cy="106.5" r=".53"/>
<circle cx="214" cy="109.2" r=".53"/>
<circle cx="214" cy="103.8" r=".53"/>
<circle cx="227.4" cy="103.8" r=".53"/>
<circle cx="219.4" cy="103.8" r=".53"/>
<circle cx="251.3" cy="149.1" r=".53"/>
<circle cx="222" cy="154.4" r=".53"/>
<circle cx="222" cy="138.4" r=".53"/>
<circle cx="187.4" cy="165.1" r=".53"/>
<circle cx="171.4" cy="165.1" r=".53"/>
</g>
<text font-size="2.7" x="139" y="200.9">1</text>
<g font-size="2.6" fill="#808080">
<text x="54.3" y="21.3" transform="rotate(-90 54.3 21.3)">VCC</text>
<text x="91.6" y="29.3" transform="rotate(-90 91.6 29.3)">VCC</text>
<text x="128.9" y="45.3">GND</text>
<text x="46.3" y="50.6">GND</text>
<text x="65" y="58.6" transform="rotate(-90 65 58.6)">VCC</text>
<text x="139.5" y="61.2" transform="rotate(-90 139.5 61.2)">VCC</text>
<text x="206.4" y="65">2.2</text>
<text x="199.1" y="71.2">C20</text>
<text x="206.7" y="70">R1</text>
<text x="57" y="72.9" transform="rotate(-90 57 72.9)">C13</text>
<text x="64.2" y="73.9" transform="rotate(-90 64.2 73.9)">0.1uF</text>
<text x="72.9" y="72.9" transform="rotate(-90 72.9 72.9)">C10</text>
<text x="80.1" y="73.9" transform="rotate(-90 80.1 73.9)">0.1uF</text>
<text x="134.2" y="72.9" transform="rotate(-90 134.2 72.9)">C16</text>
<text x="141.4" y="73.9" transform="rotate(-90 141.4 73.9)">0.1uF</text>
<text x="147.5" y="72.9" transform="rotate(-90 147.5 72.9)">C15</text>
<text x="154.7" y="73.9" transform="rotate(-90 154.7 73.9)">0.1uF</text>
<text x="199.1" y="76.3">10uF</text>
<text x="57" y="82.5">GND</text>
<text x="72.9" y="82.5">GND</text>
<text x="134.2" y="82.5">GND</text>
<text x="147.5" y="82.5">GND</text>
<text x="195.4" y="82.5">GND</text>
<text x="231.9" y="79.2" transform="rotate(-90 231.9 79.2)">0.1uF</text>
<text x="239.9" y="78.9" transform="rotate(-90 239.9 78.9)">68pF</text>
<text x="247.8" y="79.2" transform="rotate(-90 247.8 79.2)">0.1uF</text>
<text x="38.3" y="85.2">U3</text>
<text x="216.7" y="87.9">GND</text>
<text x="223.9" y="84.1" transform="rotate(-90 223.9 84.1)">C170.1uF</text>
<text x="224.7" y="87.9">GND</text>
<text x="231.9" y="84.2" transform="rotate(-90 231.9 84.2)">C9</text>
<text x="232.7" y="87.9">GND</text>
<text x="239.9" y="84.7" transform="rotate(-90 239.9 84.7)">C4</text>
<text x="240.7" y="87.9">GND</text>
<text x="247.8" y="85.5" transform="rotate(-90 247.8 85.5)">C11</text>
<text x="123.5" y="90.5" transform="rotate(-90 123.5 90.5)">VCC</text>
<text x="124.6" y="98.2" transform="rotate(-90 124.6 98.2)">1M</text>
<text x="129.6" y="99.3" transform="rotate(-90 129.6 99.3)">R13</text>
<text x="120.9" y="106.5" transform="rotate(-90 120.9 106.5)">VCC</text>
<text x="11.7" y="109.2" transform="rotate(-90 11.7 109.2)">VCC</text>
<text x="223.9" y="111.2" transform="rotate(-90 223.9 111.2)">0.1uF</text>
<text x="234.5" y="111.9" transform="rotate(-90 234.5 111.9)">0.01uF</text>
<text x="245.2" y="113.5" transform="rotate(-90 245.2 113.5)">68pF</text>
<text x="253.2" y="113.5" transform="rotate(-90 253.2 113.5)">68pF</text>
<text x="261.2" y="113.5" transform="rotate(-90 261.2 113.5)">68pF</text>
<text x="122" y="118.5" transform="rotate(-90 122 118.5)">R11</text>
<text x="127" y="118.5" transform="rotate(-90 127 118.5)">1M</text>
<text x="216.7" y="117.1">GND</text>
<text x="223.9" y="117.7" transform="rotate(-90 223.9 117.7)">C12</text>
<text x="227.3" y="117.1">GND</text>
<text x="234.5" y="116.9" transform="rotate(-90 234.5 116.9)">C8</text>
<text x="245.2" y="119.6" transform="rotate(-90 245.2 119.6)">C5</text>
<text x="253.2" y="119.6" transform="rotate(-90 253.2 119.6)">C6</text>
<text x="261.2" y="119.6" transform="rotate(-90 261.2 119.6)">C7</text>
<text x="12.8" y="121.1" transform="rotate(-90 12.8 121.1)">R8</text>
<text x="17.8" y="121.1" transform="rotate(-90 17.8 121.1)">100k</text>
<text x="238" y="122.5">GND</text>
<text x="246" y="122.5">GND</text>
<text x="254" y="122.5">GND</text>
<text x="124.6" y="139.8" transform="rotate(-90 124.6 139.8)">R10</text>
<text x="129.7" y="139.8" transform="rotate(-90 129.7 139.8)">1M</text>
<text x="123.5" y="149.1">GND</text>
<text x="132.6" y="150.4" transform="rotate(-90 132.6 150.4)">R7</text>
<text x="137.6" y="150.4" transform="rotate(-90 137.6 150.4)">43k</text>
<text x="131.5" y="159.7">GND</text>
<text x="142.2" y="159.7">GND</text>
<text x="258.5" y="158.7" transform="rotate(-90 258.5 158.7)">12pF</text>
<text x="114" y="163.7" transform="rotate(-90 114 163.7)">R2</text>
<text x="119" y="163.7" transform="rotate(-90 119 163.7)">470</text>
<text x="211.4" y="167.7">GND</text>
<text x="251.3" y="167.7">GND</text>
<text x="258.5" y="164.9" transform="rotate(-90 258.5 164.9)">C1</text>
<text x="11.7" y="173" transform="rotate(-90 11.7 173)">VCC</text>
<text x="163.2" y="173.4" transform="rotate(-90 163.2 173.4)">C2</text>
<text x="189.8" y="173.4" transform="rotate(-90 189.8 173.4)">C3</text>
<text x="18.4" y="179.2">100k</text>
<text x="18.4" y="174.1">R9</text>
<text x="119.3" y="175.2" transform="rotate(-90 119.3 175.2)">D1</text>
<text x="170.6" y="174.7" transform="rotate(-90 170.6 174.7)">22pF</text>
<text x="197.3" y="174.7" transform="rotate(-90 197.3 174.7)">22pF</text>
<text x="27.7" y="184.7" transform="rotate(-90 27.7 184.7)">C14</text>
<text x="34.9" y="185.7" transform="rotate(-90 34.9 185.7)">0.1uF</text>
<text x="72.9" y="183.7">MSP430F1611IRTD</text>
<text x="112.9" y="183.7">GND</text>
<text x="163.5" y="183.7">GND</text>
<text x="176.8" y="183.7">GND</text>
<text x="190.1" y="183.7">GND</text>
<text x="27.7" y="194.3">GND</text>
<text x="54.3" y="194.3">GND</text>
<text x="67.6" y="194.3">GND</text>
</g>
<g font-size="2.2" fill="#808080">
<text x="32.2" y="27.4">VREG</text>
<text x="32.4" y="24.8">VCAP</text>
<text x="25.3" y="35.4">SHUTDOWN</text>
<text x="26.3" y="32.8">OVERVOLT</text>
<text x="41.4" y="31.6">5</text>
<text x="41.4" y="34.3">4</text>
<text x="98.5" y="31.6">1</text>
<text x="98.5" y="34.3">3</text>
<text x="104.7" y="32.8">VDD</text>
<text x="104.7" y="35.4">TX1</text>
<text x="116.1" y="32.8">GND</text>
<text x="116.7" y="35.4">RX1</text>
<text x="126" y="34.3">4</text>
<text x="126" y="31.6">2</text>
<text x="28.3" y="38.1">TRIGGER</text>
<text x="41.4" y="36.9">3</text>
<text x="98.5" y="36.9">5</text>
<text x="104.7" y="38.1">TCK</text>
<text x="115.3" y="38.1">RST#</text>
<text x="126" y="36.9">6</text>
<text x="33.6" y="43.4">GND</text>
<text x="64.6" y="82.7" transform="rotate(-90 64.6 82.7)">1</text>
<text x="69.9" y="82.7" transform="rotate(-90 69.9 82.7)">64</text>
<text x="33.4" y="87.5">12</text>
<text x="40.8" y="88.7">P1.0/TACLK</text>
<text x="82.4" y="88.6">P4.0/TB0</text>
<text x="96.7" y="87.5">36</text>
<text x="147.9" y="87.5">25</text>
<text x="155.3" y="88.7">DVDD3.3</text>
<text x="191.3" y="88.6">VREG_OUT</text>
<text x="208.5" y="87.5">42</text>
<text x="33.4" y="90.1">13</text>
<text x="33.4" y="92.8">14</text>
<text x="33.4" y="95.5">15</text>
<text x="40.8" y="91.3">P1.1/TA0/BSLTX</text>
<text x="40.8" y="94">P1.2/TA1</text>
<text x="65.8" y="94" transform="rotate(-90 65.8 94)">DVCC</text>
<text x="71.1" y="93.9" transform="rotate(-90 71.1 93.9)">AVCC</text>
<text x="82.4" y="94">P4.2/TB2</text>
<text x="82.4" y="91.3">P4.1/TB1</text>
<text x="96.7" y="95.5">39</text>
<text x="96.7" y="92.8">38</text>
<text x="96.7" y="90.1">37</text>
<text x="147.9" y="90.1">43</text>
<text x="147.9" y="95.5">30</text>
<text x="155.3" y="91.3">VREG_IN</text>
<text x="191" y="94">DVDD_RAM</text>
<text x="194.1" y="91.3">DVDD1.8</text>
<text x="208.5" y="90.1">26</text>
<text x="208.5" y="92.8">35</text>
<text x="208.5" y="95.5">18</text>
<text x="33.4" y="98.1">16</text>
<text x="33.4" y="100.8">17</text>
<text x="40.8" y="96.6">P1.3/TA2</text>
<text x="40.8" y="99.3">P1.4/SMCLK</text>
<text x="40.8" y="102">P1.5/TA0</text>
<text x="82.4" y="102">P4.5/TB5</text>
<text x="82.4" y="99.3">P4.4/TB4</text>
<text x="82.4" y="96.6">P4.3/TB3</text>
<text x="96.7" y="100.8">41</text>
<text x="96.7" y="98.1">40</text>
<text x="147.9" y="98.1">29</text>
<text x="147.9" y="100.8">28</text>
<text x="155.3" y="96.6">FIFO</text>
<text x="155.3" y="99.3">FIFOP</text>
<text x="155.3" y="102">CCA</text>
<text x="191.3" y="96.6">DVDD_ADC</text>
<text x="191.4" y="102">AVDD_ADC</text>
<text x="193.9" y="99.3">DGUARD</text>
<text x="208.5" y="98.1">20</text>
<text x="208.5" y="100.8">17</text>
<text x="33.4" y="103.5">18</text>
<text x="33.4" y="106.1">19</text>
<text x="40.8" y="104.6">P1.6/TA1</text>
<text x="40.8" y="107.3">P1.7/TA2</text>
<text x="79.3" y="107.3">P4.7/TBCLK</text>
<text x="82.4" y="104.6">P4.6/TB6</text>
<text x="96.7" y="106.1">43</text>
<text x="96.7" y="103.5">42</text>
<text x="147.9" y="103.5">27</text>
<text x="155.3" y="104.6">SFD</text>
<text x="189.4" y="104.6">VCO_GUARD</text>
<text x="191.3" y="107.3">AVDD_VCO</text>
<text x="208.5" y="103.5">1</text>
<text x="208.5" y="106.1">2</text>
<text x="33.4" y="111.4">20</text>
<text x="40.8" y="112.6">P2.0/ACLK</text>
<text x="80.9" y="112.6">P5.0/STE1</text>
<text x="96.7" y="111.4">44</text>
<text x="147.9" y="108.8">31</text>
<text x="147.9" y="111.4">32</text>
<text x="155.3" y="110">CSN</text>
<text x="155.3" y="112.6">SCLK</text>
<text x="191.5" y="109.9">AVDD_PRE</text>
<text x="191.9" y="112.6">AVDD_RF1</text>
<text x="208.5" y="108.8">3</text>
<text x="208.5" y="111.4">4</text>
<text x="33.4" y="114.1">21</text>
<text x="33.4" y="116.8">22</text>
<text x="33.4" y="119.4">23</text>
<text x="40.8" y="115.3">P2.1/TAINCLK</text>
<text x="40.8" y="117.9">P2.2/CAOUT/TA0/BSLRX</text>
<text x="79.6" y="117.9">P5.2/MISO1</text>
<text x="79.6" y="115.3">P5.1/MOSI1</text>
<text x="96.7" y="119.4">47</text>
<text x="96.7" y="116.8">46</text>
<text x="96.7" y="114.1">45</text>
<text x="147.9" y="114.1">33</text>
<text x="147.9" y="116.8">34</text>
<text x="155.3" y="115.3">SI</text>
<text x="155.3" y="117.9">SO</text>
<text x="191.9" y="117.9">AVDD_RF2</text>
<text x="192.5" y="115.3">AVDD_SW</text>
<text x="208.5" y="114.1">10</text>
<text x="208.5" y="116.8">14</text>
<text x="208.5" y="119.4">15</text>
<text x="33.4" y="122.1">24</text>
<text x="33.4" y="124.8">25</text>
<text x="40.8" y="120.6">P2.3/CA0/TA1</text>
<text x="40.8" y="123.3">P2.4/CA1/TA2</text>
<text x="40.8" y="125.9">P2.5/ROSC</text>
<text x="78.8" y="125.9">P5.5/SMCLK</text>
<text x="79.3" y="120.6">P5.3/UCLK1</text>
<text x="80.3" y="123.3">P5.4/MCLK</text>
<text x="96.7" y="124.8">49</text>
<text x="96.7" y="122.1">48</text>
<text x="147.9" y="122.1">41</text>
<text x="147.9" y="124.8">21</text>
<text x="155.3" y="123.3">VREG_EN</text>
<text x="155.3" y="125.9">RESETN</text>
<text x="187.3" y="123.3">AVDD_XOSC16</text>
<text x="192.9" y="120.6">AVDD_IF2</text>
<text x="192.9" y="125.9">AVDD_IF1</text>
<text x="208.5" y="122.1">37</text>
<text x="208.5" y="124.8">44</text>
<text x="33.4" y="127.4">26</text>
<text x="33.4" y="130.1">27</text>
<text x="40.8" y="128.6">P2.6/ADC12CLK/DMAE0</text>
<text x="40.8" y="131.2">P2.7/TA0</text>
<text x="67.5" y="131.2">P5.7/TBOUTH/SVSOUT</text>
<text x="80.7" y="128.6">P5.6/ACLK</text>
<text x="96.7" y="130.1">51</text>
<text x="96.7" y="127.4">50</text>
<text x="147.9" y="130.1">46</text>
<text x="155.3" y="131.2">ATEST2</text>
<text x="191.4" y="128.6">AVDD_CHP</text>
<text x="208.5" y="127.4">48</text>
<text x="33.4" y="135.4">28</text>
<text x="40.8" y="136.6">P3.0/STE0</text>
<text x="83.8" y="136.6">P6.0/A0</text>
<text x="96.7" y="135.4">59</text>
<text x="147.9" y="132.7">47</text>
<text x="155.3" y="133.9">ATEST1</text>
<text x="33.4" y="138.1">29</text>
<text x="33.4" y="140.7">30</text>
<text x="33.4" y="143.4">31</text>
<text x="40.8" y="139.2">P3.1/MOSI0/SDA</text>
<text x="40.8" y="141.9">P3.2/MISO0</text>
<text x="83.8" y="141.9">P6.2/A2</text>
<text x="83.8" y="139.2">P6.1/A1</text>
<text x="96.7" y="143.4">2</text>
<text x="96.7" y="140.7">61</text>
<text x="96.7" y="138.1">60</text>
<text x="147.9" y="138.1">45</text>
<text x="147.9" y="143.4">19</text>
<text x="155.3" y="139.2">R_BIAS</text>
<text x="197.9" y="141.9">RF_P</text>
<text x="198.6" y="139.2">GND</text>
<text x="208.5" y="138.1">5</text>
<text x="208.5" y="140.7">6</text>
<text x="208.5" y="143.4">7</text>
<text x="33.4" y="146">32</text>
<text x="33.4" y="148.7">33</text>
<text x="40.8" y="144.6">P3.3/UCLK0/SCL</text>
<text x="40.8" y="147.2">P3.4/UTXD0</text>
<text x="40.8" y="149.9">P3.5/URXD0</text>
<text x="83.8" y="149.9">P6.5/A5</text>
<text x="83.8" y="147.2">P6.4/A4</text>
<text x="83.8" y="144.5">P6.3/A3</text>
<text x="96.7" y="148.7">4</text>
<text x="96.7" y="146">3</text>
<text x="147.9" y="146">22</text>
<text x="147.9" y="148.7">23</text>
<text x="155.3" y="144.6">DGND_GUARD</text>
<text x="155.3" y="147.2">DGND</text>
<text x="155.3" y="149.9">DSUB_PADS</text>
<text x="187.5" y="144.5">TXRX_SWITCH</text>
<text x="197.4" y="149.9">GND2</text>
<text x="197.7" y="147.2">RF_N</text>
<text x="208.5" y="146">8</text>
<text x="208.5" y="148.7">9</text>
<text x="225.7" y="146">4</text>
<text x="225.7" y="148.7">3</text>
<text x="229.8" y="147.2">BAL_P</text>
<text x="229.8" y="149.9">BAL_N</text>
<text x="241.2" y="149.9">GND</text>
<text x="241.7" y="147.2">ANT</text>
<text x="249" y="146">2</text>
<text x="249" y="148.7">1</text>
<text x="33.4" y="151.4">34</text>
<text x="33.4" y="154">35</text>
<text x="40.8" y="152.5">P3.6/UTXD1</text>
<text x="40.8" y="155.2">P3.7/URXD1</text>
<text x="69.8" y="155.2">P6.7/A7/DAC1/SVSIN</text>
<text x="77.2" y="152.5">P6.6/A6/DAC0</text>
<text x="96.7" y="154">6</text>
<text x="96.7" y="151.4">5</text>
<text x="147.9" y="151.4">24</text>
<text x="155.3" y="152.5">DSUB_CORE</text>
<text x="174.9" y="154.6" transform="rotate(-90 174.9 154.6)">XOSC16_Q1</text>
<text x="185.6" y="154.6" transform="rotate(-90 185.6 154.6)">XOSC16_Q2</text>
<text x="197.1" y="155.2">AGND</text>
<text x="208.5" y="154">VSS_</text>
<text x="214.2" y="154">QF</text>
<text x="217.4" y="154">N</text>
<text x="33.4" y="159.4">54</text>
<text x="40.8" y="160.5">TDO/TDI</text>
<text x="88.1" y="160.5">XIN</text>
<text x="96.7" y="159.4">8</text>
<text x="33.4" y="162">55</text>
<text x="33.4" y="164.7">56</text>
<text x="33.4" y="167.3">57</text>
<text x="40.8" y="163.2">TDI/TCLK</text>
<text x="40.8" y="165.8">TMS</text>
<text x="85.4" y="165.8">XT2IN</text>
<text x="85.6" y="163.2">XOUT</text>
<text x="96.7" y="162">9</text>
<text x="96.7" y="164.7">53</text>
<text x="96.7" y="167.3">52</text>
<text x="173.7" y="162" transform="rotate(-90 173.7 162)">39</text>
<text x="184.4" y="162" transform="rotate(-90 184.4 162)">38</text>
<text x="33.4" y="170">58</text>
<text x="40.8" y="168.5">TCK</text>
<text x="40.8" y="171.2">RST/NMI</text>
<text x="82.9" y="168.5">XT2OUT</text>
<text x="84.5" y="173.8">VREF+</text>
<text x="96.7" y="172.7">7</text>
<text x="175.1" y="170">1</text>
<text x="182.5" y="170">3</text>
<text x="57.8" y="178.6" transform="rotate(-90 57.8 178.6)">DVSS1</text>
<text x="71.1" y="178.6" transform="rotate(-90 71.1 178.6)">AVSS</text>
<text x="76.2" y="176.5">VREF-/VEREF-</text>
<text x="83" y="179.1">VEREF+</text>
<text x="96.7" y="175.3">11</text>
<text x="96.7" y="178">10</text>
<text x="69.9" y="186" transform="rotate(-90 69.9 186)">62</text>
<text x="56.6" y="188.1" transform="rotate(-90 56.6 188.1)">63*2</text>
</g>
<g font-size="1.9" fill="#808080">
<text x="22.4" y="20.5">J1</text>
<text x="47.7" y="24.6">VCAP</text>
<text x="47.7" y="32.6">OV</text>
<text x="47.7" y="35.3">SHD</text>
<text x="84.4" y="35.3">UART1TX</text>
<text x="135.5" y="35.3">UART1RX</text>
<text x="47.7" y="38">TRIG</text>
<text x="89.2" y="38">TCK</text>
<text x="135.5" y="38">RESET</text>
<text x="22.4" y="47.4">GECKO_POWER_SUPPLY_CO</text>
<text x="49.4" y="47.4">NN</text>
<text x="16.6" y="88.5">RADIO_FIFOP</text>
<text x="20.5" y="91.2">UART1TX</text>
<text x="103.6" y="91.2">RADIO_SFD</text>
<text x="103.6" y="93.9">RADIO_CS</text>
<text x="17.8" y="96.5">RADIO_FIFO</text>
<text x="18.2" y="99.2">RADIO_CCA</text>
<text x="103.6" y="101.8">RADIO_VREG_EN</text>
<text x="131.1" y="99.2">RADIO_FIFOP</text>
<text x="132.3" y="96.5">RADIO_FIFO</text>
<text x="132.6" y="101.8">RADIO_CCA</text>
<text x="103.6" y="104.5">RADIO_RESET</text>
<text x="132.8" y="104.5">RADIO_SFD</text>
<text x="103.6" y="112.5">FRAM_CS/2.5C</text>
<text x="133.1" y="112.5">SCLK0/2.4C</text>
<text x="134" y="109.8">RADIO_CS</text>
<text x="20.3" y="117.8">UART1RX</text>
<text x="133.2" y="115.1">MOSI0/2.4C</text>
<text x="133.2" y="117.8">MISO0/2.4C</text>
<text x="15.5" y="123.1">ONEWIRE/2.10I</text>
<text x="127.7" y="123.1">RADIO_VREG_EN</text>
<text x="130.3" y="125.8">RADIO_RESET</text>
<text x="103.6" y="131.1">FRAM_HOLD/2.5C</text>
<text x="18.8" y="139.1">MOSI0/2.4C</text>
<text x="18.8" y="141.8">MISO0/2.4C</text>
<text x="103.6" y="141.8">V_TIMER/2.4H</text>
<text x="227.3" y="142.4">B1</text>
<text x="15.3" y="147.1">FRAM_WP/2.6C</text>
<text x="18.7" y="144.4">SCLK0/2.4C</text>
<text x="221.5" y="149.1" transform="rotate(-90 221.5 149.1)">L1</text>
<text x="225.2" y="149.1" transform="rotate(-90 225.2 149.1)">I</text>
<text x="225.2" y="148.6" transform="rotate(-90 225.2 148.6)">ND</text>
<text x="225.2" y="145.9" transform="rotate(-90 225.2 145.9)">UCTOR0402</text>
<text x="20.3" y="155.1">UART1RX</text>
<text x="20.5" y="152.4">UART1TX</text>
<text x="103.6" y="152.4">TIME_CTL/2.3</text>
<text x="115.7" y="152.4">G</text>
<text x="227.3" y="154.4">BD2425N50200A</text>
<text x="176.8" y="165.1">TXC-7V</text>
<text x="176.8" y="162.4">X1</text>
<text x="20.2" y="171">RESET</text>
<text x="25.3" y="168.4">TCK</text>
</g>
<text font-size="1.1" fill="#808080" x="178.2" y="173">GND</text>
</svg>
